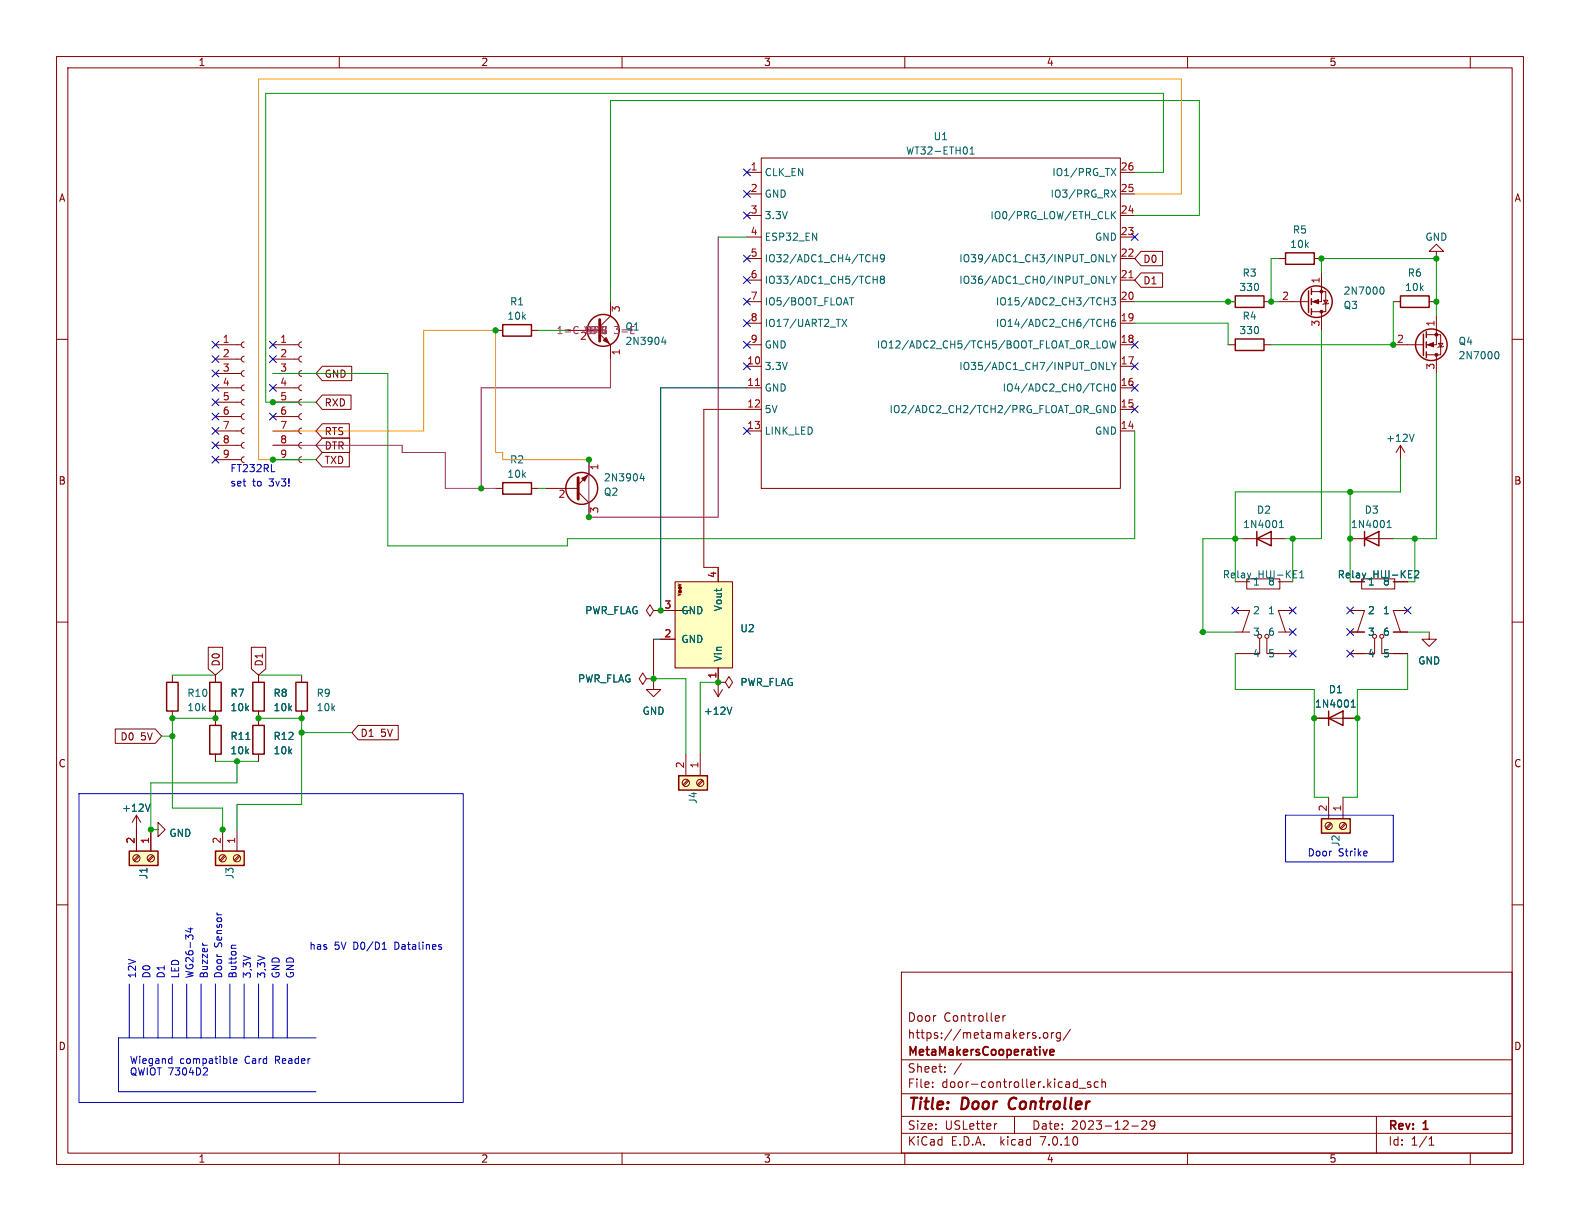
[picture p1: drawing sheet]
<svg xmlns="http://www.w3.org/2000/svg" width="279mm" height="216mm" viewBox="0 0 279 216" stroke-linecap="round" stroke-linejoin="round" font-family="sans-serif">
<g fill="none" stroke="#840000" stroke-width=".18">
<path d="M10 10h259.4v195.9h-259.4zM12 12h255.4v191.9h-255.4zM60 10v2M110 10v2M160 10v2M210 10v2M260 10v2M132.1 30.5h2.5M132.1 34.3h2.5M132.1 38.1h2.5M134.6 27.9h63.5v58.5h-63.5zM198.1 30.5h2.6"/>
<path d="M198.1 34.3h2.6M198.1 38.1h2.6M10 60h2M87.6 58.4h1.3M94 58.4h1.2M100.3 58.4h5.7M106 59.1l1.9 1.9v2.5M107.9 53.3v2.6l-1.9 1.9M132.1 53.3h2.5M132.1 45.7h2.5M132.1 57.2h2.5M132.1 49.5h2.5"/>
<path d="M132.1 41.9h2.5M198.1 53.3h2.6M198.1 45.7h2.6M198.1 57.2h2.6M198.1 49.5h2.6M198.1 41.9h2.6M201.8 44.4h3.8v2.6h-3.8l-1.1-1.3zM201.8 48.3h3.8v2.5h-3.8l-1.1-1.3zM217.2 53.3h1.2M223.5 53.3h1.3M226.1 53.3h5.3M226.1 45.7h1.2"/>
<path d="M231.9 51.6h2.5v3.5h-2.5M232.4 45.7h1.3M233.7 48.3v5h-1.8M233.7 55.1v3.3M234.1 53.1h.7l-.4 .6zM234.9 53.6l-.1 .1h-.7l-.2 .1M246.4 53.3h1.2M252.2 59.2h2.6v3.5h-2.6M252.7 53.3h1.3M254 44.5h1.3l-1.3-1.3-1.3 1.3h1.3v1.2M254 55.9v5.1h-1.8M267.4 60h2"/>
<path d="M38.1 61h4.6M38.1 68.6h4.6M38.1 76.2h4.6M38.1 78.7h4.6M38.1 73.7h4.6M38.1 71.1h4.6M38.1 66h4.6M38.1 63.5h4.6M43.2 78.2l-.4 .2-.1 .3 .1 .4 .4 .1M43.2 75.7l-.4 .1-.1 .4 .1 .4 .4 .1M43.2 73.2l-.4 .1-.1 .3 .1 .4 .4 .2M43.2 70.6l-.4 .1-.1 .4 .1 .4 .4 .1"/>
<path d="M43.2 68.1l-.4 .1-.1 .4 .1 .3 .4 .2M43.2 65.5l-.4 .2-.1 .3 .1 .4 .4 .1M43.2 63l-.4 .1-.1 .4 .1 .4 .4 .1M43.2 60.5l-.4 .1-.1 .3 .1 .4 .4 .2M48.3 61h4.5M48.3 68.6h4.5M48.3 76.2h4.5M48.3 78.7h4.5M48.3 73.7h4.5M48.3 71.1h4.5M48.3 66h4.5M48.3 63.5h4.5"/>
<path d="M53.3 78.2l-.3 .2-.2 .3 .2 .4 .3 .1M53.3 75.7l-.3 .1-.2 .4 .2 .4 .3 .1M53.3 73.2l-.3 .1-.2 .3 .2 .4 .3 .2M53.3 70.6l-.3 .1-.2 .4 .2 .4 .3 .1M53.3 68.1l-.3 .1-.2 .4 .2 .3 .3 .2M53.3 65.5l-.3 .2-.2 .3 .2 .4 .3 .1M53.3 63l-.3 .1-.2 .4 .2 .4 .3 .1M53.3 60.5l-.3 .1-.2 .3 .2 .4 .3 .2M57 64.8h5.2v2.5h-5.2l-1.1-1.3zM57 77.5h4.8v2.5h-4.8l-1.1-1.3zM57 69.8h5.1v2.6h-5.1l-1.1-1.3zM57 74.9h4.8v2.6h-4.8l-1.1-1.3z"/>
<path d="M132.1 61h2.5M132.1 64.8h2.5M132.1 68.6h2.5M132.1 72.4h2.5M132.1 76.2h2.5M198.1 61h2.6M198.1 64.8h2.6M198.1 68.6h2.6M198.1 72.4h2.6M198.1 76.2h2.6M217.2 61h1.2M223.5 61h1.3"/>
<path d="M246.4 61h5.3M247.6 78.7l-.7 1.3M247.6 78.7v2.6M247.6 78.7l.8 1.3M254 62.7v3.3M254.4 60.7h.7l-.3 .6zM255.3 61.2l-.2 .1h-.7l-.1 .2M38.1 81.3h4.6M43.2 80.8l-.4 .1-.1 .4 .1 .3 .4 .2M48.3 81.3h4.5M53.3 80.8l-.3 .1-.2 .4 .2 .3 .3 .2M57 80h4.8v2.6h-4.8l-1.1-1.3z"/>
<path d="M87.6 86.4h1.3M94 86.4h1.2M96.5 86.4h5.7M102.2 87l1.9 1.9v2.5M104.1 81.3v2.5l-1.9 1.9M219.7 95.3h7.6M238.8 95.3h7.6M10 110h2M30.5 119.4v1.3M36.8 114.5h2.6v3.8l-1.3 1.1-1.3-1.1zM38.1 119.4v1.3M44.4 114.5h2.6v3.8l-1.3 1.1-1.3-1.1z"/>
<path d="M45.7 119.4v1.3M53.3 119.4v1.3M115.6 108l-.7-1.1-.6 1.1 .6 1 .7-1h1.2M116.8 108h.1M116.8 108h2.6M116.8 113h2.6M119.4 102.9h10.1v15.2h-10.1zM127 100.3v2.6M127 118.1v5.1M218.4 108h2.6l-1.3 3.8M218.4 111.8h2.6M220.5 102.4h5.8v1.7h-5.8z"/>
<path d="M222.8 113v2.6h-4.4M224 113v2.6h4.6M226.1 111.8h2.5M228.6 108h-2.5l1.2 3.8M238.8 108h2.5l-1.3 3.8M238.8 111.8h2.5M240.8 102.4h5.8v1.7h-5.8zM243.1 113v2.6h-4.3M244.3 113v2.6h4.6M246.4 111.8h2.5M248.9 108h-2.5l1.2 3.8M252.7 111.8v1.2h1.3l-1.3 1.3-1.2-1.3h1.2"/>
<path d="M267.4 110h2M20.4 128.9h7.1l1.1 1.3-1.1 1.2h-7.1zM30.5 125.7v1.3M38.1 125.7v2.6M38.1 133.4v1.2M45.7 125.7v2.6M45.7 133.4v1.2M53.3 125.7v1.3M63.3 128.3h7.1v2.5h-7.1l-1.1-1.3zM114.3 120l-.6-1-.7 1 .7 1 .6-1h1.3M115.6 120h.1M115.6 120.7v1.2h-1.3l1.3 1.3 1.2-1.3h-1.2"/>
<path d="M121.3 133.4v3.8M121.6 137.9l-.8 .9M121.8 138.1l-.8 .8M123.8 133.4v3.8M124.2 137.9l-.9 .9M124.3 138.1l-.8 .8M126.2 121.9l.8 1.3M127 120.7h1.3l.6-1.1 .6 1.1-.6 1-.6-1M127 120.7h.1M127.8 121.9l-.8 1.3M232.4 127h7.6M10 160h2"/>
<path d="M24.1 144.1l-.7 1.3M24.1 144.1v6.4M24.1 144.1l.8 1.3M24.5 151.2l-.9 .9M24.6 151.4l-.8 .9M27 151.2l-.8 .9M27.2 151.4l-.9 .9M27.9 146.7v-1.3l1.3 1.3-1.3 1.3v-1.3h-1.2v3.8M39.4 146.7v3.8M39.7 151.2l-.8 .9M39.9 151.4l-.9 .9M41.9 146.7v3.8"/>
<path d="M42.2 151.2l-.8 .9M42.4 151.4l-.8 .9M234.9 141v3.8M235.3 145.5l-.9 .9M235.5 145.7l-.9 .9M237.5 141v3.8M237.8 145.5l-.8 .9M238 145.7l-.8 .9M267.4 160h2M159.4 171.9h108v32h-108zM176.5 179.6l.2 .3-.7 .2M177.4 179.6v1"/>
<path d="M177.8 179.6l-.3 .1-.1 .2M159.4 197.4h108M159.4 193.4h108M159.4 187.4h108M164.9 192.1v.2M164.9 191.4v.1M167.1 189.4v.2M167.1 188.7v.1M170 188l-1.3 1.9M176.3 198.7l-.3 .1M176.6 180.5l-.1 .1M179.4 197.4v3"/>
<path d="M183 183.1l.2 .2-.2 .3M183 182.6l.1 .1M183.9 183.4v.2M184.6 182.7l.2-.1 .4 .1 .1 .6-.2 .2-.3 .1-.2-.2zM185.9 182.6v1M186.4 182.6l-.3 .1-.2 .2M187.5 182.7l-.4-.1-.3 .3v.4l.1 .2h.6M187.5 182.6v1.2l-.3 .3-.3-.1M189.3 182l-1.3 1.9M190.4 191.3l.1 .1M190.5 190.8v1.5M190.5 192.2l-.1 .1"/>
<path d="M190.9 192.4h1.1M192.9 191.4l-.4-.1-.2 .2 .1 .2 .5 .2v.3h-.6M194.2 191.4l-.4-.1-.3 .3v.4l.1 .2h.6M194.9 191.4l.2-.1 .3 .1 .1 .9M194.9 190.8v1.5M200.1 199.1h1.2M201.9 198.3l.6-.1 .2 .1 .1 .3-.9 1.1h.9M204.2 198.8l-.3 .3h-.3l-.2-.3 .1-.5 .4-.1 .2 .1a.99 .99 0 0 1-.3 1.4h-.3M243.4 197.4v6.5M60 203.9v2M110 203.9v2M159.4 200.4h108"/>
<path d="M160 203.9v2M210 203.9v2M252.7 202.5h.9M252.7 201.4l.4-.4v1.5M260 203.9v2"/>
<circle cx="222.8" cy="112.5" r=".36"/>
<circle cx="243.1" cy="112.5" r=".36"/>
<circle cx="121.3" cy="138.4" r=".63"/>
<circle cx="123.8" cy="138.4" r=".63"/>
<circle cx="24.1" cy="151.8" r=".63"/>
<circle cx="26.7" cy="151.8" r=".63"/>
<circle cx="39.4" cy="151.8" r=".63"/>
<circle cx="41.9" cy="151.8" r=".63"/>
<circle cx="234.9" cy="146" r=".63"/>
<circle cx="237.5" cy="146" r=".63"/>
</g>
<path d="M178.7 194.4a1.27 1.27 0 0 0 0 1.6" fill="none" stroke="#840000" stroke-width=".4"/>
<path d="M185.2 185.6l-.4 1M185.7 186.1l.7-.2-.1-.3h-.4l-.2 .2v.7h.6" fill="none" stroke="#840000" stroke-width=".3"/>
<path d="M106 56.5v3.8M102.2 84.5v3.8" fill="none" stroke="#840000" stroke-width=".51"/>
<g fill="#840000" stroke="#840000" stroke-width=".18">
<path d="M107.2 59.7l.5 1-1-.5z"/>
<path d="M102.9 84.6l1-.5-.5 1z"/>
<path d="M232.2 53.3l1-.3v.7z"/>
<path d="M252.5 61l1-.4v.7z"/>
<circle cx="233.7" cy="51.6" r=".25"/>
<circle cx="233.7" cy="55.1" r=".25"/>
<circle cx="254" cy="59.2" r=".25"/>
<circle cx="254" cy="62.7" r=".25"/>
</g>
<g fill="none" stroke="#840000" stroke-width=".25">
<path d="M88.9 57.4h5.1v2h-5.1zM218.4 52.3h5.1v2.1h-5.1zM218.4 59.9h5.1v2.1h-5.1zM227.3 44.7h5.1v2h-5.1zM231.4 51.4v3.8M231.9 51.1v1M231.9 52.8v1M231.9 54.6v1M247.6 52.3h5.1v2.1h-5.1zM251.7 59.1v3.8M252.2 58.7v1M252.2 60.5v1"/>
<path d="M252.2 62.2v1M88.9 85.3h5.1v2.1h-5.1zM222.2 95.3l2.6-1.3v2.5zM222.2 94v2.5M241.3 95.3l2.5-1.3v2.5zM241.3 94v2.5M29.5 120.7h2v5h-2zM37.1 128.3h2v5.1h-2zM37.1 120.7h2v5h-2zM44.7 120.7h2v5h-2zM44.7 128.3h2v5.1h-2zM52.3 120.7h2.1v5h-2.1z"/>
<path d="M120 137.2h5.1v2.5h-5.1zM234.9 127l2.6-1.3v2.6zM234.9 125.7v2.6M22.9 150.5h5v2.5h-5zM38.1 150.5h5.1v2.5h-5.1zM233.7 144.8h5.1v2.5h-5.1z"/>
<circle cx="106.7" cy="58.4" r="2.82"/>
<circle cx="232.8" cy="53.3" r="2.79"/>
<circle cx="253.1" cy="61" r="2.79"/>
<circle cx="102.9" cy="86.4" r="2.82"/>
</g>
<g fill="none" stroke="#006464" stroke-width=".18">
<path d="M171.5 27.2h.8M171.5 26.3l.4-.3v1.2M196.5 33.6l.8 1.3M196.5 29.8l.8 1.3M196.5 37.4v1.3M196.7 38l.6 .7M197.3 37.4l-.8 .7M197.3 33.6l-.8 1.3M197.3 29.8l-.8 1.3M117.3 59.6l-.3 .9h.8M148.9 56.5l.8 1.2M149.7 56.5l-.8 1.2"/>
<path d="M150.2 52.6h.8M154.4 45v1.3M154.4 48.8v1.3M154.4 45.6h.7M154.4 49.4h.7M155.1 45v1.3M155.1 48.8v1.3M155.9 49.4l-.2 .2v.4l.2 .1 .4-.1 .1-.1v-.3l-.2-.2M155.9 49.4l-.2-.3 .2-.3h.3l.2 .3-.2 .3M155.9 49.4h.3M156.4 45.6l-.2 .2h-.4l-.1-.2 .1-.5 .4-.1 .1 .2a.84 .84 0 0 1-.3 1.1h-.2M195.3 52.6v1.3"/>
<path d="M195.3 56.5v1.2M195.3 57.1h.7M195.3 53.3h.7M195.7 45v1.3h.6M195.7 48.8v1.3h.6M196 52.6v1.3M196 56.5v1.2M196.5 52.6h.8l-.5 .5 .4 .2v.5l-.2 .1-.5-.1M196.5 48.8l.5 .7M196.5 45l.5 .7M197 45.7v.6M197 49.5v.6"/>
<path d="M197.1 56.5h-.3a.86 .86 0 0 0 0 1.2l.4-.1 .1-.4-.3-.3-.3 .1-.2 .2M197.4 48.8l-.4 .7M197.4 45l-.4 .7M244.2 50.8l.1-.1a.68 .68 0 0 1 .5 .7 .68 .68 0 0 1-.5 .6h-.1M117.6 60.1v.8M195 60.5l.3-.2a.43 .43 0 0 1 .5 .4v.4a.43 .43 0 0 1-.3 .4 .43 .43 0 0 1-.5-.1M195.3 68.5h.7M195.7 64.1v1.2h.6M195.9 71.7v1.3l-.7-1.3v1.3M196 67.9v1.3M196.2 60.3l.3 1.2 .3-.9 .2 .9 .3-1.2M196.5 71.7a.64 .64 0 0 1 .8 .6 .64 .64 0 0 1-.8 .7z"/>
<path d="M196.5 64.1l.5 .6M196.7 68l.1-.1a.68 .68 0 0 1 .5 .6 .68 .68 0 0 1-.5 .7 .84 .84 0 0 1-.1-1.2zM197 64.7v.6M197.4 64.1l-.4 .6M250.1 76.8l-.5 1.2M264.5 62.2h.1a.68 .68 0 0 1 .5 .6 .68 .68 0 0 1-.5 .6h-.1M113.5 83.7l-.3 .9h.8M113.8 84.2v.8M226.2 93.3h.8M226.2 92.4l.4-.4v1.3M245.3 93.3h.7M245.3 92.4l.4-.4v1.3"/>
<path d="M228.8 101.5h.4M228.8 102.2h.6M228.8 100.9h.6M229.8 102.2h.8M229.8 101.3l.4-.4v1.3M249.1 101.5h.4M249.1 102.2h.6M249.1 100.9h.6M250.2 101l.4-.1 .3 .4-.8 .9h.8M43.5 130.8h.7M129.4 125l-.4 1.3M238.9 125h.8"/>
<path d="M238.9 124.1l.4-.3v1.2M26.5 142.2l-.4 1.3"/>
</g>
<path d="M102 57.7l.2 .2M127 41.9v49.5h-22.9v-10.1M48.3 78.7h22.8v1.3h7.6v6.4h8.9M107.9 63.5v5.1h-22.8v17.8" fill="none" stroke="#840084" stroke-width=".18"/>
<g fill="#ffffc2" stroke="#ffffc2" stroke-width=".18">
<path d="M120 137.2h5.1v2.5h-5.1z"/>
<path d="M38.1 150.5h5.1v2.5h-5.1z"/>
<path d="M22.9 150.5h5v2.5h-5z"/>
<path d="M233.7 144.8h5.1v2.5h-5.1z"/>
<path d="M119.4 102.9h10.1v15.2h-10.1z"/>
</g>
<path d="M199.6 49.1h.8M133.6 68.2h.7" fill="none" stroke="#a90000" stroke-width=".18"/>
<g fill="none" stroke="#0000c2" stroke-width=".18">
<path d="M48 83.4h.6M14 140.3h67.9v54.6h-67.9zM227.3 144.1h19.1v8.3h-19.1zM241.7 150.6l.1 .2-.6 .1M22.9 174v9.5M25.4 174v9.5M27.9 174v9.5M30.5 174v9.5M33 174v9.5M33.3 164.2h.8M33.7 164.1v.7l-.9-.3M35.6 174v9.5"/>
<path d="M35.8 166.8l.1 .2M38.1 174v9.5M40.6 174v9.5M41.7 167.1h-.6l-.2 .4M43.2 174v9.5M45.7 174v9.5M48.3 174v9.5M50.8 174v9.5M67.6 167.9h.7M67.8 166.8l.2-.2v1.3M77.9 167.4l.2 .2-.2 .3M77.9 167l.2 .1"/>
<path d="M30.3 187.2l.1 .1M30.4 186.8v1.2M30.4 188h-.1M36.7 189.2l-.8 .9h.8M41.3 187.6l.6-.1-.1-.2-.3-.1-.2 .2v.6h.5M55.9 183.5h-34.9v9.5h34.9"/>
</g>
<g fill="none" stroke="#009600" stroke-width=".18">
<path d="M200.7 38.1h11.4v-20.3h-104.2v35.5M200.7 30.5h5v-14h-158.7v54.6h8.9M95.2 58.4h5.1M127 41.9h5.1M200.7 53.3h17.7M200.7 57.2h16.5v3.8M226.1 45.7h-1.3v7.6h1.3M233.7 58.4v36.9h-6.4M233.7 48.3v-2.6h20.3v10.2M246.4 53.3v7.7h-21.6M48.3 66h20.3v30.5h31.7v-1.2h100.4v-19.1M254 66v29.3h-7.6"/>
<path d="M48.3 81.3h7.6M95.2 86.4h1.3M219.7 95.3h-7v16.5M228.6 95.3v7.6M238.8 87v15.9M247.6 81.3v5.7h-29.2v15.9M250.2 95.3v7.6h-1.3M30.5 119.4h7.6M45.7 119.4h7.6M212.1 111.8h6.3M218.4 115.6v6.3h14v19.1h2.5M248.9 115.6v6.3h-8.9v19.1h-2.5"/>
<path d="M248.9 111.8h3.8M28.6 130.2h1.9M38.1 127h-7.6v15.9h8.9v4.4M38.1 134.6h7.6M41.9 134.6v3.8h-15.2v7.7M45.7 127h7.6v15.2h-11.4v4.5M53.3 129.5h8.9M115.6 120h5.7v13.4M127 120.7h-3.2v12.7M232.4 127h2.5M26.7 146.7h1.2"/>
</g>
<path d="M200.7 34.3h8.2v-20.3h-163.2v67.3h2.6" fill="none" stroke="#f90" stroke-width=".18"/>
<path d="M48.3 76.2h26.6v-17.8h12.7v21.6h1.3v1.3h15.2" fill="none" stroke="#dd8500" stroke-width=".18"/>
<path d="M132.1 68.6h-15.3v39.4h5.1M116.8 113h-1.2v7.7" fill="none" stroke="#000" stroke-width=".18"/>
<path d="M132.1 72.4h-7.6v27.9h2.5" fill="none" stroke="#c20000" stroke-width=".18"/>
<g fill="none" stroke="#000084" stroke-width=".18">
<path d="M131.5 37.5l1.2 1.2M131.5 33.7l1.2 1.2M131.5 29.9l1.2 1.2M132.7 37.5l-1.2 1.2M132.7 33.7l-1.2 1.2M132.7 29.9l-1.2 1.2M131.5 48.9l1.2 1.2M131.5 52.7l1.2 1.2M131.5 56.5l1.2 1.3M131.5 45.1l1.2 1.2M132.7 48.9l-1.2 1.2M132.7 52.7l-1.2 1.2"/>
<path d="M132.7 56.5l-1.2 1.3M132.7 45.1l-1.2 1.2M200.1 41.3l1.2 1.2M201.3 41.3l-1.2 1.2M37.5 75.6l1.2 1.2M37.5 62.9l1.2 1.2M37.5 78.1l1.2 1.2M37.5 60.4l1.2 1.2M37.5 65.4l1.2 1.2M37.5 68l1.2 1.2M37.5 70.5l1.2 1.2M37.5 73.1l1.2 1.2"/>
<path d="M38.7 75.6l-1.2 1.2M38.7 78.1l-1.2 1.2M38.7 70.5l-1.2 1.2M38.7 62.9l-1.2 1.2M38.7 60.4l-1.2 1.2M38.7 65.4l-1.2 1.2M38.7 68l-1.2 1.2M38.7 73.1l-1.2 1.2M47.7 73.1l1.2 1.2M47.7 68l1.2 1.2M47.7 62.9l1.2 1.2M47.7 60.4l1.2 1.2"/>
<path d="M48.9 73.1l-1.2 1.2M48.9 68l-1.2 1.2M48.9 62.9l-1.2 1.2M48.9 60.4l-1.2 1.2M131.5 60.4l1.2 1.2M131.5 64.2l1.2 1.2M131.5 75.6l1.2 1.2M132.7 60.4l-1.2 1.2M132.7 64.2l-1.2 1.2M132.7 75.6l-1.2 1.2M200.1 60.4l1.2 1.2M200.1 68l1.2 1.2"/>
<path d="M200.1 64.2l1.2 1.2M200.1 71.8l1.2 1.2M201.3 60.4l-1.2 1.2M201.3 68l-1.2 1.2M201.3 64.2l-1.2 1.2M201.3 71.8l-1.2 1.2M37.5 80.7l1.2 1.2M38.7 80.7l-1.2 1.2M217.8 107.3l1.2 1.3M219 107.3l-1.2 1.3M228 107.3l1.2 1.3M228 111.2l1.2 1.2"/>
<path d="M228 115l1.2 1.2M229.2 107.3l-1.2 1.3M229.2 111.2l-1.2 1.2M229.2 115l-1.2 1.2M238.2 111.2l1.2 1.2M238.2 107.3l1.2 1.3M238.2 115l1.2 1.2M239.4 111.2l-1.2 1.2M239.4 107.3l-1.2 1.3M239.4 115l-1.2 1.2M248.3 107.3l1.2 1.3M249.5 107.3l-1.2 1.3"/>
</g>
<g fill="#009600" stroke="#009600" stroke-width=".18">
<circle cx="254" cy="45.7" r=".46"/>
<circle cx="254" cy="53.3" r=".46"/>
<circle cx="217.2" cy="53.3" r=".46"/>
<circle cx="224.8" cy="53.3" r=".46"/>
<circle cx="246.4" cy="61" r=".46"/>
<circle cx="233.7" cy="45.7" r=".46"/>
<circle cx="116.8" cy="108" r=".46"/>
<circle cx="104.1" cy="91.4" r=".46"/>
<circle cx="104.1" cy="81.3" r=".46"/>
<circle cx="228.6" cy="95.3" r=".46"/>
<circle cx="212.7" cy="111.8" r=".46"/>
<circle cx="218.4" cy="95.3" r=".46"/>
<circle cx="115.6" cy="120" r=".46"/>
<circle cx="127" cy="120.7" r=".46"/>
<circle cx="250.2" cy="95.3" r=".46"/>
<circle cx="238.8" cy="87" r=".46"/>
<circle cx="238.8" cy="95.3" r=".46"/>
<circle cx="240" cy="127" r=".46"/>
<circle cx="232.4" cy="127" r=".46"/>
<circle cx="26.7" cy="146.7" r=".46"/>
<circle cx="39.4" cy="146.7" r=".46"/>
<circle cx="85.1" cy="86.4" r=".46"/>
<circle cx="87.6" cy="58.4" r=".46"/>
<circle cx="48.3" cy="81.3" r=".46"/>
<circle cx="48.3" cy="71.1" r=".46"/>
<circle cx="30.5" cy="130.2" r=".46"/>
<circle cx="53.3" cy="129.5" r=".46"/>
<circle cx="53.3" cy="127" r=".46"/>
<circle cx="38.1" cy="127" r=".46"/>
<circle cx="30.5" cy="127" r=".46"/>
<circle cx="45.7" cy="127" r=".46"/>
<circle cx="41.9" cy="134.6" r=".46"/>
</g>
<g font-size="2.8" fill="#840000">
<text x="160.4" y="196.8">Title:</text>
<text x="170.1" y="196.8">Door</text>
<text x="179.2" y="196.8">Controller</text>
</g>
<g font-size="2.1" fill="#840000">
<text x="160.4" y="183.9">https://metamakers.org/</text>
<text x="160.4" y="180.9">Door</text>
<text x="166.8" y="180.9">Controller</text>
<text x="160.4" y="189.9">Sheet:</text>
<text x="160.4" y="187.1">MetaMakersCooperative</text>
<text x="160.4" y="192.6">File:</text>
<text x="166.5" y="192.6">door-controller.kicad_sch</text>
<text x="160.4" y="202.8">KiCad</text>
<text x="160.4" y="200">Size:</text>
<text x="167.1" y="200">USLetter</text>
<text x="168.1" y="202.8">E.D.A.</text>
<text x="177" y="202.8">kicad</text>
<text x="182.4" y="200">Date:</text>
<text x="184.2" y="202.8">7.0.10</text>
<text x="189.4" y="200">2023-12-29</text>
<text x="245.4" y="200.2">Rev:</text>
<text x="245.4" y="202.8">Id:</text>
<text x="249.5" y="202.8">1/1</text>
<text x="251.8" y="200.2">1</text>
</g>
<g font-size="1.8" fill="#840000">
<text x="35" y="11.9">1</text>
<text x="85" y="11.9">2</text>
<text x="135" y="11.9">3</text>
<text x="185" y="11.9">4</text>
<text x="235" y="11.9">5</text>
<text x="10.3" y="35.9">A</text>
<text x="267.7" y="35.9">A</text>
<text x="202.1" y="46.7">D0</text>
<text x="202.1" y="50.5">D1</text>
<text x="57.3" y="67">GND</text>
<text x="57.3" y="72.1">RXD</text>
<text x="57.3" y="77.2">RTS</text>
<text x="57.3" y="82.2">TXD</text>
<text x="57.3" y="79.7">DTR</text>
<text x="10.3" y="85.9">B</text>
<text x="267.7" y="85.9">B</text>
<text x="236.5" y="102.5">Relay_HUI-KE2</text>
<text x="39.1" y="118" transform="rotate(-90 39.1 118)">D0</text>
<text x="46.7" y="118" transform="rotate(-90 46.7 118)">D1</text>
<text x="21.2" y="131.1">D0</text>
<text x="24.8" y="131.1">5V</text>
<text x="63.7" y="130.5">D1</text>
<text x="67.3" y="130.5">5V</text>
<text x="10.3" y="135.9">C</text>
<text x="267.7" y="135.9">C</text>
<text x="10.3" y="185.9">D</text>
<text x="267.7" y="185.9">D</text>
<text x="35" y="205.8">1</text>
<text x="85" y="205.8">2</text>
<text x="135" y="205.8">3</text>
<text x="185" y="205.8">4</text>
<text x="235" y="205.8">5</text>
</g>
<g font-size="1.8" fill="#006464">
<text x="160.1" y="27.5">WT32-ETH01</text>
<text x="165" y="25">U1</text>
<text x="135.1" y="31.3">CLK_EN</text>
<text x="135.1" y="35.2">GND</text>
<text x="185.7" y="35.2">IO3/PRG_RX</text>
<text x="186" y="31.3">IO1/PRG_TX</text>
<text x="135.1" y="39">3.3V</text>
<text x="175" y="39">IO0/PRG_LOW/ETH_CLK</text>
<text x="228.5" y="41.5">R5</text>
<text x="135.1" y="42.8">ESP32_EN</text>
<text x="135.1" y="46.6">IO32/ADC1_CH4/TCH9</text>
<text x="169.5" y="46.6">IO39/ADC1_CH3/INPUT_ONLY</text>
<text x="193.5" y="42.8">GND</text>
<text x="228" y="44">10k</text>
<text x="252" y="42.8">GND</text>
<text x="135.1" y="50.4">IO33/ADC1_CH5/TCH8</text>
<text x="169.5" y="50.4">IO36/ADC1_CH0/INPUT_ONLY</text>
<text x="219.1" y="51.7">330</text>
<text x="219.6" y="49.1">R3</text>
<text x="237.5" y="52.3">2N7000</text>
<text x="248.4" y="51.7">10k</text>
<text x="248.8" y="49.1">R6</text>
<text x="89.6" y="56.7">10k</text>
<text x="90.1" y="54.2">R1</text>
<text x="135.1" y="54.2">IO5/BOOT_FLOAT</text>
<text x="135.1" y="58">IO17/UART2_TX</text>
<text x="176" y="58">IO14/ADC2_CH6/TCH6</text>
<text x="176" y="54.2">IO15/ADC2_CH3/TCH3</text>
<text x="219.1" y="59.3">330</text>
<text x="219.6" y="56.7">R4</text>
<text x="237.5" y="54.8">Q3</text>
<text x="110.5" y="61.2">2N3904</text>
<text x="135.1" y="65.6">3.3V</text>
<text x="135.1" y="61.8">GND</text>
<text x="155" y="61.8">IO12/ADC2_CH5/TCH5/BOOT_FLOAT_OR_LOW</text>
<text x="169.5" y="65.6">IO35/ADC1_CH7/INPUT_ONLY</text>
<text x="257.8" y="61.2">Q4</text>
<text x="257.8" y="63.7">2N7000</text>
<text x="135.1" y="69.4">GND</text>
<text x="177.2" y="69.4">IO4/ADC2_CH0/TCH0</text>
<text x="135.1" y="73.3">5V</text>
<text x="135.1" y="77.1">LINK_LED</text>
<text x="157.2" y="73.3">IO2/ADC2_CH2/TCH2/PRG_FLOAT_OR_GND</text>
<text x="193.5" y="77.1">GND</text>
<text x="90.1" y="82.1">R2</text>
<text x="245" y="78.3">+12V</text>
<text x="89.6" y="84.7">10k</text>
<text x="106.7" y="87.9">Q2</text>
<text x="106.7" y="85.3">2N3904</text>
<text x="219.7" y="93.6">1N4001</text>
<text x="222.2" y="91">D2</text>
<text x="238.8" y="93.6">1N4001</text>
<text x="241.2" y="91">D3</text>
<text x="216.1" y="102.5">Relay_HUI-KE1</text>
<text x="221.5" y="103.7">1</text>
<text x="224.1" y="103.7">8</text>
<text x="241.8" y="103.7">1</text>
<text x="244.5" y="103.7">8</text>
<text x="103.4" y="108.8">PWR_FLAG</text>
<text x="120.4" y="113.9">GND</text>
<text x="120.4" y="108.8">GND</text>
<text x="127.9" y="108.2" transform="rotate(-90 127.9 108.2)">Vout</text>
<text x="130.8" y="112">U2</text>
<text x="221.5" y="108.8">2</text>
<text x="221.5" y="112.6">3</text>
<text x="224.1" y="108.8">1</text>
<text x="224.1" y="112.6">6</text>
<text x="241.8" y="108.8">2</text>
<text x="241.8" y="112.6">3</text>
<text x="244.5" y="108.8">1</text>
<text x="244.5" y="112.6">6</text>
<text x="127.9" y="117.1" transform="rotate(-90 127.9 117.1)">Vin</text>
<text x="221.5" y="116.4">4</text>
<text x="224.1" y="116.4">5</text>
<text x="241.8" y="116.4">4</text>
<text x="244.5" y="116.4">5</text>
<text x="250.7" y="117.7">GND</text>
<text x="33" y="126">10k</text>
<text x="33" y="123.4">R10</text>
<text x="40.6" y="123.4">R7</text>
<text x="40.6" y="126">10k</text>
<text x="48.3" y="123.4">R8</text>
<text x="48.3" y="126">10k</text>
<text x="55.9" y="123.4">R9</text>
<text x="55.9" y="126">10k</text>
<text x="102.1" y="120.9">PWR_FLAG</text>
<text x="130.8" y="121.5">PWR_FLAG</text>
<text x="232.4" y="125.3">1N4001</text>
<text x="234.9" y="122.8">D1</text>
<text x="40.6" y="131">R11</text>
<text x="48.3" y="131">R12</text>
<text x="113.5" y="126.6">GND</text>
<text x="124.4" y="126.6">+12V</text>
<text x="40.6" y="133.6">10k</text>
<text x="48.3" y="133.6">10k</text>
<text x="21.5" y="143.7">+12V</text>
<text x="123.4" y="142.2" transform="rotate(-90 123.4 142.2)">J4</text>
<text x="29.9" y="148.2">GND</text>
<text x="26.3" y="155.6" transform="rotate(-90 26.3 155.6)">J1</text>
<text x="41.5" y="155.6" transform="rotate(-90 41.5 155.6)">J3</text>
</g>
<g font-size="1.8" fill="#a90000">
<text x="132.6" y="30.2">1</text>
<text x="132.6" y="34">2</text>
<text x="198.1" y="34">25</text>
<text x="198.1" y="30.2">26</text>
<text x="132.6" y="37.8">3</text>
<text x="132.6" y="41.7">4</text>
<text x="198.1" y="41.7">23</text>
<text x="198.1" y="37.8">24</text>
<text x="132.6" y="45.5">5</text>
<text x="198.1" y="45.5">22</text>
<text x="132.6" y="49.3">6</text>
<text x="132.6" y="53.1">7</text>
<text x="198.1" y="53.1">20</text>
<text x="198.1" y="49.3">21</text>
<text x="226.6" y="53.1">2</text>
<text x="233.4" y="50.2" transform="rotate(-90 233.4 50.2)">1</text>
<text x="109.9" y="55.3" transform="rotate(-90 109.9 55.3)">3</text>
<text x="132.6" y="56.9">8</text>
<text x="198.1" y="56.9">19</text>
<text x="233.4" y="57.9" transform="rotate(-90 233.4 57.9)">3</text>
<text x="253.7" y="57.9" transform="rotate(-90 253.7 57.9)">1</text>
<text x="39.3" y="60.7">1</text>
<text x="39.3" y="63.2">2</text>
<text x="39.3" y="65.8">3</text>
<text x="49.5" y="60.7">1</text>
<text x="49.5" y="63.2">2</text>
<text x="49.5" y="65.8">3</text>
<text x="109.9" y="62.9" transform="rotate(-90 109.9 62.9)">1</text>
<text x="132" y="64.5">10</text>
<text x="132.6" y="60.7">9</text>
<text x="198.1" y="64.5">17</text>
<text x="198.1" y="60.7">18</text>
<text x="246.9" y="60.7">2</text>
<text x="253.7" y="65.5" transform="rotate(-90 253.7 65.5)">3</text>
<text x="39.3" y="68.3">4</text>
<text x="39.3" y="70.9">5</text>
<text x="49.5" y="68.3">4</text>
<text x="49.5" y="70.9">5</text>
<text x="132" y="68.3">11</text>
<text x="198.1" y="68.3">16</text>
<text x="39.3" y="73.4">6</text>
<text x="39.3" y="75.9">7</text>
<text x="49.5" y="73.4">6</text>
<text x="49.5" y="75.9">7</text>
<text x="132" y="72.1">12</text>
<text x="132" y="75.9">13</text>
<text x="198.1" y="75.9">14</text>
<text x="198.1" y="72.1">15</text>
<text x="39.3" y="78.5">8</text>
<text x="39.3" y="81">9</text>
<text x="49.5" y="78.5">8</text>
<text x="49.5" y="81">9</text>
<text x="106.1" y="83.3" transform="rotate(-90 106.1 83.3)">1</text>
<text x="98.7" y="88.3">2</text>
<text x="106.1" y="90.9" transform="rotate(-90 106.1 90.9)">3</text>
<text x="117.4" y="107.7">3</text>
<text x="126.7" y="102.3" transform="rotate(-90 126.7 102.3)">4</text>
<text x="117.4" y="112.8">2</text>
<text x="126.7" y="120.1" transform="rotate(-90 126.7 120.1)">1</text>
<text x="121" y="136" transform="rotate(-90 121 136)">2</text>
<text x="123.6" y="136" transform="rotate(-90 123.6 136)">1</text>
<text x="234.7" y="143.6" transform="rotate(-90 234.7 143.6)">2</text>
<text x="237.2" y="143.6" transform="rotate(-90 237.2 143.6)">1</text>
<text x="23.9" y="149.3" transform="rotate(-90 23.9 149.3)">2</text>
<text x="26.4" y="149.3" transform="rotate(-90 26.4 149.3)">1</text>
<text x="39.1" y="149.3" transform="rotate(-90 39.1 149.3)">2</text>
<text x="41.7" y="149.3" transform="rotate(-90 41.7 149.3)">1</text>
</g>
<g font-size="1.8" fill="#840084">
<text x="98.3" y="59.3">1=C</text>
<text x="103.5" y="59.3">2=B</text>
<text x="108.8" y="59.3">3=E</text>
<text x="110.5" y="58.6">Q1</text>
<text x="102.5" y="60.4">2</text>
</g>
<g font-size="1.8" fill="#0000c2">
<text x="40.6" y="83.6">FT232RL</text>
<text x="40.6" y="86.1">set</text>
<text x="44.7" y="86.1">to</text>
<text x="47.7" y="86.1">3v3!</text>
<text x="237.1" y="149.9" transform="rotate(-90 237.1 149.9)">J2</text>
<text x="231.1" y="151.5">Door</text>
<text x="236.7" y="151.5">Strike</text>
<text x="39.4" y="167.6" transform="rotate(-90 39.4 167.6)">Sensor</text>
<text x="24.1" y="173.1" transform="rotate(-90 24.1 173.1)">12V</text>
<text x="26.7" y="173.1" transform="rotate(-90 26.7 173.1)">D0</text>
<text x="29.2" y="173.1" transform="rotate(-90 29.2 173.1)">D1</text>
<text x="31.7" y="173.1" transform="rotate(-90 31.7 173.1)">LED</text>
<text x="34.3" y="173.1" transform="rotate(-90 34.3 173.1)">WG26-34</text>
<text x="36.8" y="173.1" transform="rotate(-90 36.8 173.1)">Buzzer</text>
<text x="39.4" y="173.1" transform="rotate(-90 39.4 173.1)">Door</text>
<text x="41.9" y="173.1" transform="rotate(-90 41.9 173.1)">Button</text>
<text x="44.4" y="173.1" transform="rotate(-90 44.4 173.1)">3,3V</text>
<text x="47" y="173.1" transform="rotate(-90 47 173.1)">3,3V</text>
<text x="49.5" y="173.1" transform="rotate(-90 49.5 173.1)">GND</text>
<text x="52.1" y="173.1" transform="rotate(-90 52.1 173.1)">GND</text>
<text x="54.6" y="168">has</text>
<text x="59.1" y="168">5V</text>
<text x="62.6" y="168">D0/D1</text>
<text x="70" y="168">Datalines</text>
<text x="22.9" y="188.2">Wiegand</text>
<text x="22.9" y="190.3">QWIOT 7304D2</text>
<text x="31.8" y="188.2">compatible</text>
<text x="43.4" y="188.2">Card</text>
<text x="48.9" y="188.2">Reader</text>
</g>
<text font-size=".7" fill="#840000" x="120.7" y="105.6" transform="rotate(-90 120.7 105.6)">Y@@V</text>
</svg>
